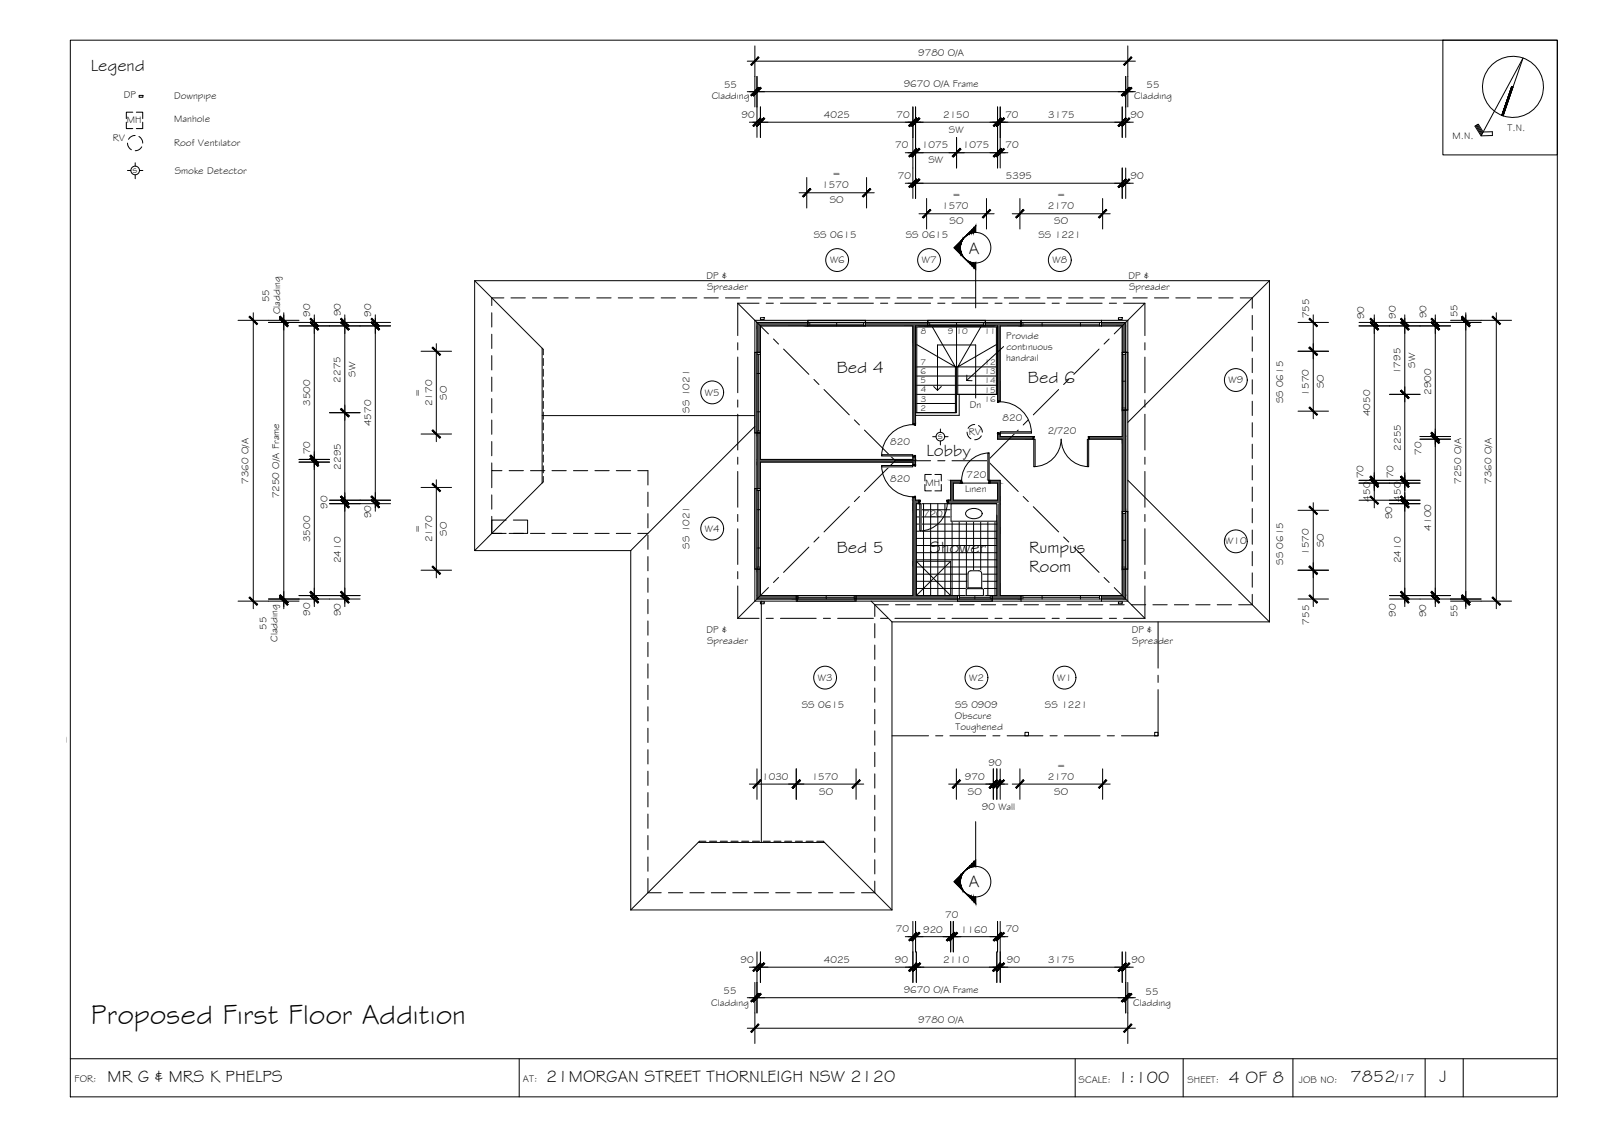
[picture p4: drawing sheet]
<svg xmlns="http://www.w3.org/2000/svg" width="420mm" height="297mm" viewBox="0 0 420 297" stroke-linecap="round" stroke-linejoin="round" font-family="sans-serif">
<!-- layer: HATCH -->
<g fill="#545454" stroke="#545454" stroke-width=".26">
<path d="M288.9 84.5l6.3 .9v-.9zM288.9 84.5l6.3 .9h-6.3z"/>
<path d="M258.4 84.5l9.4 .9v-.9zM258.4 84.5l9.4 .9h-9.4z"/>
<path d="M227 84.5l16.3 .9v-.9zM227 84.5l16.3 .9h-16.3z"/>
<path d="M294.3 85.4l.9 7v-7zM294.3 85.4l.9 7h-.9z"/>
<path d="M261.6 85.4l.7 19.7v-19.7zM261.6 85.4l.7 19.7h-.7z"/>
<path d="M239.4 85.4l.7 25.7v-25.7zM239.4 85.4l.7 25.7h-.7z"/>
<path d="M294.3 107.5l.9 6.9v-6.9zM294.3 107.5l.9 6.9h-.9z"/>
<path d="M261.6 113.7l.7 .7v-.7zM261.6 113.7l.7 .7h-.7z"/>
<path d="M285.7 114.4l9.5 .7v-.7zM285.7 114.4l9.5 .7h-9.5z"/>
<path d="M261.6 114.4l9.3 .7v-.7zM261.6 114.4l9.3 .7h-9.3z"/>
<path d="M239.4 119.8l.7 .7v-.7zM239.4 119.8l.7 .7h-.7z"/>
<path d="M198.5 113.5l.9 7v-7zM198.5 113.5l.9 7h-.9z"/>
<path d="M198.5 120.5l41.6 .7v-.7zM198.5 120.5l41.6 .7h-41.6z"/>
<path d="M239.4 121.2l.7 .6v-.6zM239.4 121.2l.7 .6h-.7z"/>
<path d="M259.6 125.9l2.7 .8v-.8zM259.6 125.9l2.7 .8h-2.7z"/>
<path d="M249.3 125.9l2.7 .8v-.8zM249.3 125.9l2.7 .8h-2.7z"/>
<path d="M198.5 121.2l.9 6.9v-6.9zM198.5 121.2l.9 6.9h-.9z"/>
<path d="M261.6 126.7l.7 4.4v-4.4zM261.6 126.7l.7 4.4h-.7z"/>
<path d="M249.3 126.7l.7 4.4v-4.4zM249.3 126.7l.7 4.4h-.7z"/>
<path d="M239.4 130.4l.7 .7v-.7zM239.4 130.4l.7 .7h-.7z"/>
<path d="M248.6 131.1l13.7 1v-1zM248.6 131.1l13.7 1h-13.7z"/>
<path d="M239.4 131.1l1.6 1v-1zM239.4 131.1l1.6 1h-1.6z"/>
<path d="M294.3 115.1l.9 19v-19zM294.3 115.1l.9 19h-.9z"/>
<path d="M261.4 132.1l.9 7.6v-7.6zM261.4 132.1l.9 7.6h-.9z"/>
<path d="M239.4 132.1l.9 15v-15zM239.4 132.1l.9 15h-.9z"/>
<path d="M294.3 149.2l.9 6.9v-6.9zM294.3 149.2l.9 6.9h-.9z"/>
<path d="M261.4 139.7l.9 16.4v-16.4zM261.4 139.7l.9 16.4h-.9z"/>
<path d="M239.4 147.1l.9 9v-9zM239.4 147.1l.9 9h-.9z"/>
<path d="M198.5 149.2l.9 6.9v-6.9zM198.5 149.2l.9 6.9h-.9z"/>
<path d="M288.9 156.1l6.3 .9v-.9zM288.9 156.1l6.3 .9h-6.3z"/>
<path d="M260.2 156.1l7.6 .9v-.9zM260.2 156.1l7.6 .9h-7.6z"/>
<path d="M224.5 156.1l26.6 .9v-.9zM224.5 156.1l26.6 .9h-26.6z"/>
<path d="M198.5 156.1l10.3 .9v-.9zM198.5 156.1l10.3 .9h-10.3z"/>
<path d="M198.5 84.5h13.4v.9zM198.5 84.5l.9 .9h12.5zM198.5 84.5l.9 .9h-.9z"/>
<path d="M198.5 85.4l.9 7v-7zM198.5 85.4l.9 7h-.9z"/>
</g>
<!-- layer: NEWWORK -->
<g fill="none" stroke="#000" stroke-width=".26">
<path d="M198 92.4h1.4M211.9 84v1.4M227 84v1.4M243.3 84v1.4M258.4 84v1.4M267.8 84v1.4h-5.5v19.7h-.7v-19.7h-21.5v25.7h-.7v-25.7h-40v35.1h40v-.7h.7v2h-.7v-.6h-40v34.9h40v-25.7h.7v.7h.9v1M267.8 84.5h-69.3v72.5h69.3M288.9 84.5h6.3v72.5h-6.3M288.9 84v1.4h5.4v29h-8.6v.7h8.6v41h-5.4v1.5M294.3 92.4h1.5M198 113.5h1.4M261.6 113.7h.7v.7h8.6v.7h-9.3z"/>
<path d="M294.3 107.5h1.5M198 128.1h1.4M250 126.7h11.6v4.4h-11.6zM252 126.7v-.8h-2.7v5.2h-.7v1M259.6 126.7v-.8h2.7v30.2h5.5v1.5M261.4 132.1h-21.1v24h21.1v-21.1M294.3 134.1h1.5M198 149.2h1.4M208.8 156.1v1.5M209.1 156.1v1.5M224.2 156.1v1.5M224.5 156.1v1.5"/>
<path d="M251.1 156.1v1.5M260.2 156.1v1.5M294.3 149.2h1.5"/>
</g>
<!-- layer: BORDER -->
<g fill="none" stroke="#000" stroke-width=".26">
<path d="M18.4 10.5h390v277.1h-390zM378.4 10.5h30v30.1h-30zM387.1 32.9l1.5 2.5M387.3 32.8l1.4 2.3M387.5 32.7l1.3 2.2M394.2 30.3l5.2-15.1-11 20.4 3-.1v-1l-2.4 .1-1.3-2.1-.9 .6 1.6 2.5M396.5 22.7l-2.6 7.5M18.4 277.6h390M136.2 277.6v10M282 277.6v10M310.3 277.6v10M339.1 277.6v10"/>
<path d="M373.8 277.6v10M383.8 277.6v10"/>
<circle cx="396.8" cy="22.8" r="8"/>
</g>
<!-- layer: SERVICES -->
<g fill="none" stroke="#000" stroke-width=".26">
<path d="M33.1 32v1.7h1.7M33.5 37.5l.2 .9 .7 .9M34.8 29.4h-1.7v1.7M35.4 35.5l-1 .3-.7 .7M35.8 29.4h1.6v1.7M36.4 35.8l.7 .6 .3 1.1M36.5 25h1v.5h-1zM37.2 38.5l-.6 .7-1.1 .3M37.4 32v1.7h-1.6M33.4 44.7h.9M35.5 42.7v.9M35.5 45.8v1.1"/>
<path d="M36.6 44.7h.9M199.4 83.3h1v.5h-1zM293.3 83.3h1v.5h-1zM244.6 114.5h.9M246.6 112.5v.9M246.6 115.6v1.1M247.8 114.5h.9M253.6 113.3l.3 .9 .7 .8M255.6 111.3l-1 .3-.7 .7M256.6 111.6l.7 .6 .3 1.1M257.4 114.3l-.6 .6-1.2 .4M242.6 127v1.7h1.7"/>
<path d="M244.3 124.4h-1.7v1.7M245.2 124.4h1.7v1.7M246.9 127v1.7h-1.7M199.4 157.8h1v.5h-1zM293.3 157.8h1v.5h-1z"/>
<circle cx="35.5" cy="44.7" r="1.13"/>
<circle cx="246.6" cy="114.5" r="1.13"/>
</g>
<!-- layer: EXISTING -->
<g fill="none" stroke="#000" stroke-width=".26">
<path d="M132.2 78.1h-3.2v2M134 78.1h3.8M139.6 78.1h3.8M145.3 78.1h3.7M150.9 78.1h3.8M156.5 78.1h3.8M162.1 78.1h3.8M167.8 78.1h3.7M173.4 78.1h3.8M179 78.1h3.8M184.6 78.1h3.8M190.3 78.1h3.7"/>
<path d="M195.9 78.1h3.8M201.5 78.1h3.8M207.1 78.1h3.8M212.8 78.1h3.7M218.4 78.1h3.8M224 78.1h3.8M229.6 78.1h3.8M235.3 78.1h3.7M240.9 78.1h3.8M246.5 78.1h3.8M252.1 78.1h3.8M257.8 78.1h3.7"/>
<path d="M263.4 78.1h3.8M269 78.1h3.8M274.6 78.1h3.8M280.3 78.1h3.7M285.9 78.1h3.8M291.5 78.1h3.8M297.1 78.1h3.8M302.8 78.1h3.7M308.4 78.1h3.8M314 78.1h3.8M319.6 78.1h3.8M325.3 78.1h3.1v2.7"/>
<path d="M129 82v3.7M129 87.6v3.8M129 93.2v3.8M129 98.9v3.7M328.4 82.7v3.7M328.4 88.3v3.8M328.4 93.9v3.8M328.4 99.6v3.7M129 104.5v3.7M129 110.1v3.8M129 115.8v3.7M328.4 105.2v3.7"/>
<path d="M328.4 110.8v3.8M328.4 116.5v3.7M129 121.4v2h2.6M129 123.4v4.5M129 129.7v3.8M129 135.4v4.4M129 139.8h3.7M132.7 136.3h-3.7v3.5M133.5 123.4h3.8M133.5 139.8h3.8M134.6 136.3h3.8v3.5h-3.8M139.1 123.4h3.8"/>
<path d="M139.1 139.8h3.8M144.8 123.4h3.7M144.8 139.8h3.7M150.4 123.4h3.7M150.4 139.8h3.7M156 123.4h3.8M156 139.8h3.8M161.6 123.4h3.8M161.6 139.8h3.8M167.3 123.4h2.6v3.8M167.3 139.8h2.6M169.9 129v3.8"/>
<path d="M169.9 134.7v3.7M328.4 122.1v3.7M328.4 127.7v3.7M328.4 133.3v3.8M328.4 139v3.7M169.9 140.3v3.7M169.9 145.9v3.8M169.9 151.5v3.8M169.9 157.2v3.7M233 158.6h-3.6v3M234.9 158.6h3.7M240.5 158.6h3.7"/>
<path d="M246.1 158.6h3.8M251.7 158.6h3.8M257.4 158.6h3.7M263 158.6h3.7M268.6 158.6h3.8M274.2 158.6h3.8M279.9 158.6h3.7M285.5 158.6h3.7M291.1 158.6h3.8M296.7 158.6h3.8M302.4 158.6h3.7M308 158.6h3.7"/>
<path d="M313.6 158.6h3.8M319.2 158.6h3.8M328.4 144.6v3.7M328.4 150.2v3.8M328.4 155.8v2.8h-3.5M169.9 162.8v3.7M169.9 168.4v3.8M169.9 174v3.8M169.9 179.7v3.7M229.4 163.5v3.7M229.4 169.1v3.8M229.4 174.7v3.8"/>
<path d="M169.9 185.3v3.7M169.9 190.9v3.8M169.9 196.5v3.8M229.4 180.4v3.7M229.4 186v3.8M229.4 191.6v3.8M229.4 197.2v3.8M268.8 192h.9v.9h-.9zM302.8 192h.9v.9h-.9zM169.9 202.2v3.7M169.9 207.8v3.8M169.9 213.4v3.8"/>
<path d="M169.9 219v3.8M229.4 202.9v3.7M229.4 208.5v3.8M229.4 214.1v3.8M229.4 219.7v3.8M169.9 230.3v3.8h3.5M169.9 224.7v3.7M175.3 234.1h3.8M180.9 234.1h3.8M186.5 234.1h3.8M192.2 234.1h3.7M197.8 234.1h3.8"/>
<path d="M203.4 234.1h3.8M209 234.1h3.8M214.7 234.1h3.7M220.3 234.1h3.8M229.4 225.4v3.7M229.4 231v3.1h-3.5"/>
</g>
<!-- layer: ROOFPLAN EXIST. -->
<g fill="none" stroke="#000" stroke-width=".26">
<path d="M124.5 73.6h208.4M124.5 73.6v70.7M124.5 73.6l18 18v1.4M332.9 73.6v89.4M332.9 73.6l-37.1 37.1M142.2 91.3v35.4M142.5 94v1.8M142.5 96.8v1.9M142.5 99.6v1.9M142.2 109h55.8M142.5 102.4v1.9M142.5 105.2v1.9"/>
<path d="M142.5 108v1.9M142.5 110.8v1.9M142.5 113.7v1.8M142.5 116.5v1.8M142.5 119.3v1.9M198 111.8l-32.6 32.5M142.5 124.9v1.4l-18 18h40.9M142.5 122.1v1.9M295.8 125.9l37.1 37.1M165.4 144.3v94.3M199.7 157.6v63.3M228.5 157.6l5.4 5.4"/>
<path d="M233.9 163h99M233.9 163v75.6M303.7 163v12.2M303.7 177v1.9M233.9 192.9h9.6M245.4 192.9h1.9M249.1 192.9h9.4M260.4 192.9h1.9M264.1 192.9h9.4M275.4 192.9h1.9M279.2 192.9h9.3M290.4 192.9h1.9"/>
<path d="M303.7 180.8v12.1h-9.6M165.4 238.6h68.5M183.1 220.9h33.1M185.2 220.5h-1.8l-18 18.1M186.1 220.5h1.9M188.9 220.5h1.9M191.7 220.5h1.9M194.5 220.5h1.9M197.3 220.5h1.9M200.2 220.5h1.8M203 220.5h1.8M205.8 220.5h1.9"/>
<path d="M208.6 220.5h1.9M211.4 220.5h1.9M214.2 220.5h1.7l18 18.1"/>
</g>
<!-- layer: INSULCLAD -->
<path d="M267.8 84h-69.8v73.6h69.8M288.9 84h6.9v73.6h-6.9" fill="none" stroke="#000" stroke-width=".26"/>
<!-- layer: TILES -->
<g fill="none" stroke="#000" stroke-width=".26">
<path d="M240.3 133.6h21.1M240.3 135.5h21.1M240.3 137.4h21.1M240.3 139.3h21.1M242.2 132.1v24M244.1 132.1v24M246 132.1v24M247.8 132.1v24M249.7 132.1v24M251.6 132.1v24M253.5 132.1v24M255.3 132.1v24"/>
<path d="M257.2 132.1v24M259.1 132.1v24M260.9 132.1v24M240.3 141.2h21.1M240.3 143h21.1M240.3 144.9h21.1M240.3 146.8h21.1M240.3 148.6h21.1M240.3 150.5h21.1M240.3 152.4h21.1M240.3 154.3h21.1"/>
</g>
<!-- layer: STAIRS -->
<g fill="none" stroke="#000" stroke-width=".26">
<path d="M240.1 85.4v21.7M240.4 96.2h20.9M240.4 98.6h10.2M240.9 85.4h20M244.5 85.7l6.1 10.5-10.2-5.9M250.6 96.2v12M250.9 85.7v22.5h-10.8M251.2 96.2v7.2M251.2 98.6h10.1M257.2 85.7l-6 10.5 10.1-5.9M261.6 85.4v16.9M240.4 101h10.2"/>
<path d="M240.4 105.8h10.2M240.4 103.4h10.2M244.9 101.3l1 1 1-1M245.9 102.3v-11.9h10v13.9M250.9 103.4h10.7M251.2 101h10.1M251.6 103.4v5.5h-11.5M261.3 103.4v-17.7h-20.9v22.5"/>
</g>
<!-- layer: ROOFPLAN NEW -->
<g fill="none" stroke="#000" stroke-width=".26">
<path d="M193.5 79.5h5.6M193.5 79.5l8 8M193.5 79.5v8.5M200.9 79.5h1.9M204.7 79.5h9.4M215.9 79.5h1.9M219.7 79.5h9.4M230.9 79.5h1.9M234.7 79.5h9.4M245.9 79.5h1.9M249.7 79.5h9.4M260.9 79.5h1.9"/>
<path d="M264.7 79.5h9.4M275.9 79.5h1.9M279.7 79.5h9.4M290.9 79.5h1.9M294.7 79.5h5.6l-8.1 8M300.3 79.5v8.5M193.5 89.8v1.9M193.5 93.6v9.4M202.9 88.9l1.3 1.3M205.5 91.5l6.6 6.6M213.5 99.5l1.3 1.3M280.3 99.5l-1.3 1.3"/>
<path d="M288.3 91.5l-6.7 6.6M290.9 88.9l-1.3 1.3M300.3 89.8v1.9M300.3 93.6v9.4M193.5 104.9v1.8M193.5 108.6v9.4M193.5 119.9v1.8M216.1 102.1l6.6 6.7M224.1 110.1l1.3 1.3M226.7 112.7l8.1 8.1M267 112.7l-8 8.1M269.7 110.1l-1.3 1.3"/>
<path d="M277.7 102.1l-6.7 6.7M300.3 104.9v1.8M300.3 108.6v9.4M300.3 119.9v1.8M193.5 123.6v9.4M193.5 134.9v1.8M193.5 138.6v9.4M222.7 132.8l-6.6 6.7M225.4 130.2l-1.3 1.3M234.8 120.8l-8.1 8.1M234.8 120.8h9.3M245.9 120.8h1.9"/>
<path d="M249.7 120.8h9.3M259 120.8l8 8.1M268.4 130.2l1.3 1.3M271 132.8l6.7 6.7M300.3 123.6v9.4M300.3 134.9v1.8M300.3 138.6v9.4M193.5 149.9v1.8M193.5 153.6v8.5M201.5 154l-8 8.1M204.2 151.4l-1.3 1.3M212.1 143.4l-6.6 6.7"/>
<path d="M214.8 140.8l-1.3 1.3M279 140.8l1.3 1.3M281.6 143.4l6.7 6.7M289.6 151.4l1.3 1.3M292.2 154l8.1 8.1M300.3 149.9v1.8M300.3 153.6v8.5M193.5 162.1h5.6M200.9 162.1h1.9M204.7 162.1h9.4M215.9 162.1h1.9M219.7 162.1h9.4"/>
<path d="M230.9 162.1h1.9M234.7 162.1h9.4M245.9 162.1h1.9M249.7 162.1h9.4M260.9 162.1h1.9M264.7 162.1h9.4M275.9 162.1h1.9M279.7 162.1h9.4M290.9 162.1h1.9M294.7 162.1h5.6"/>
</g>
<!-- layer: MASK -->
<g fill="#fff" stroke="#fff" stroke-width=".26">
<path d="M254.5 149.7h2.4z"/>
<path d="M249.4 132.1h12l-12 4.5zM249.4 136.6h12v-4.5z"/>
<path d="M259.1 118.7v7.2h.3zM259.1 118.7h.3v7.2z"/>
<path d="M262.3 113.2v.4l8.2-.4zM262.3 113.6l8.2-.4v.4z"/>
<path d="M241.2 132.1l.4 7.1v-7.1zM241.2 132.1l.4 7.1h-.4z"/>
<path d="M231.2 122.4h8.2v-.4zM231.2 122h8.2l-8.2 .4z"/>
<path d="M254.6 149.6l2.3 .1zM254.5 149.7h2.4zM254.5 149.7h2.4z"/>
<path d="M254.5 149.7h2.5zM254.4 149.7h2.6z"/>
<path d="M254.4 149.7h2.6zM254.3 149.7h2.7z"/>
<path d="M254.3 149.7h2.8zM254.3 149.7h2.8z"/>
<path d="M254.3 149.7l2.8 .1zM254.2 149.8h2.9z"/>
<path d="M254.2 149.8h3zM254.2 149.8h3z"/>
<path d="M254.2 149.8l3.1 .1zM254.1 149.9h3.2z"/>
<path d="M254.1 149.9h3.2zM254.1 149.9h3.2z"/>
<path d="M254.1 149.9l3.3 .1zM254.1 149.9l3.3 .1z"/>
<path d="M254 150h3.4zM254 150h3.4z"/>
<path d="M254 150l3.4 .1zM254 150l3.4 .1z"/>
<path d="M253.9 150.1h3.5zM253.9 150.1h3.5z"/>
<path d="M253.9 150.1l3.6 .2zM253.9 150.1l3.6 .2z"/>
<path d="M253.9 150.3h3.6zM253.9 150.3h3.6z"/>
<path d="M253.9 150.3l3.6 .1zM253.9 150.3l3.6 .1z"/>
<path d="M253.9 150.4l3.6 3.9v-3.9zM253.9 150.4l3.6 3.9h-3.6z"/>
<path d="M253.7 154.3l4 .1zM253.6 154.4h4.1z"/>
<path d="M253.6 154.4h4.2zM253.6 154.4h4.2z"/>
<path d="M253.6 154.4h4.2zM253.5 154.4h4.3z"/>
<path d="M253.5 154.4h4.4zM253.5 154.4h4.4z"/>
<path d="M253.5 154.4l4.4 .1zM253.5 154.4l4.4 .1z"/>
<path d="M253.5 154.5h4.4zM253.5 154.5h4.4z"/>
<path d="M253.5 154.5l4.4 .1zM253.5 154.5l4.4 .1z"/>
<path d="M253.4 154.6h4.5zM253.4 154.6h4.5z"/>
<path d="M253.4 154.6l4.5 1.5v-1.5zM253.4 154.6l4.5 1.5h-4.5z"/>
<path d="M231.2 119.2h8.2v.3zM231.2 119.2v.3h8.2z"/>
<path d="M271.1 115.1l.4 7.2v-7.2zM271.1 115.1l.4 7.2h-.4z"/>
<path d="M285.2 115.1l.3 7.2v-7.2zM285.2 115.1l.3 7.2h-.3z"/>
</g>
<path d="M231.2 119.2h8.2v.3h-8.2zM259.1 118.7h.3v7.2h-.3zM262.3 113.2h8.2v.4h-8.2zM271.1 115.1h.4v7.2h-.4zM285.2 115.1h.3v7.2h-.3zM231.2 122h8.2v.4h-8.2zM241.2 132.1h.4v7.1h-.4zM249.4 132.1h12v4.5h-12zM254.6 149.6a.75 .75 0 0 0-.7 .8v3.9l-.4 .2-.1 1.6h4.5v-1.5l-.4-.3v-3.9a.75 .75 0 0 0-.8-.8M254.6 149.6h2.1" fill="none" stroke="#fff" stroke-width=".26"/>
<!-- layer: WETAREA FIXTURES -->
<path d="M249.4 132.1h12v4.5h-12zM253.5 134a2.82 2.82 0 0 1 4 .3 1.41 1.41 0 0 1-1.5 1.6h-1.2a1.31 1.31 0 0 1-1.2-.5 1.31 1.31 0 0 1-.1-1.4zM240.3 147.1h9v9h-9zM240.3 147.1l9 9M249.3 147.1l-9 9M253.5 154.4l4.2-.1 .2 .3v1.5h-4.5zM253.9 154.1h3.6M254.6 149.6a.75 .75 0 0 0-.7 .8v3.9M254.6 149.6h2.1M256.7 149.6a.75 .75 0 0 1 .8 .8v3.9" fill="none" stroke="#000" stroke-width=".26"/>
<!-- layer: DOORS -->
<g fill="none" stroke="#000" stroke-width=".26">
<path d="M231.2 119.2h8.2v.3h-8.2zM239.4 119.5l.7-.1v.4h-.7zM239.4 111.1h.7v.4l-.7-.1zM259.1 118.7h.3v7.2h-.3zM261.6 113.4l.7 .2v.1h-.7zM261.6 105.1h.7v.2l-.7 .2zM262.3 113.2h8.2v.4h-8.2zM270.9 114.4h.4l-.2 .7h-.2zM271.1 115.1h.4v7.2h-.4zM285.2 115.1h.3v7.2h-.3zM285.4 114.4h.3v.7h-.2zM231.2 122h8.2v.4h-8.2z"/>
<path d="M239.4 121.8h.7v.4l-.7-.2zM239.4 130.3l.7-.2v.3h-.7zM241 131.1h.4l-.2 1h-.2zM241.2 132.1h.4v7.1h-.4zM248.3 131.1h.3v1h-.2zM252 125.9h.2l.2 .8h-.4zM259.4 125.9h.2v.8h-.3z"/>
</g>
<!-- layer: 0.13 -->
<path d="M239.4 111.3a8.2 8.2 0 0 0-8.2 8.2M259.4 118.8a7.2 7.2 0 0 0-7.2 7.2M262.3 105.3a8.2 8.2 0 0 1 8.2 8.2M231.2 122a8.2 8.2 0 0 0 8.2 8.2M248.4 132a7.2 7.2 0 0 1-7.2 7.2M271.1 122.3a7.2 7.2 0 0 0 7.2-7.2 7.3 7.3 0 0 0 7.2 7.2" fill="none" stroke="#000" stroke-width=".26"/>
<!-- layer: WINDOWS -->
<g fill="none" stroke="#000" stroke-width=".26">
<path d="M198 92.4v21.1M198.5 92.4h.9v21.1h-.9zM198.5 97.9h.9M198.5 92.9h.9M199 92.9v20.1M199.4 92.4v21.1M211.9 84.5h15.1v.9h-15.1zM211.9 85.4h15.1M211.9 84h15.1M212.4 85h14.1M212.4 84.5v.9M219.4 84.5v.9"/>
<path d="M226.5 84.5v.9M243.3 84.5h15.1v.9h-15.1zM243.3 85.4h15.1M243.3 84h15.1M243.8 84.5v.9M243.8 85h14.1M250.9 84.5v.9M257.9 84.5v.9M267.8 84.5h21.1v.9h-21.1zM267.8 85.4h21.1M267.8 84h21.1M268.3 85h20.1"/>
<path d="M268.3 84.5v.9M273.3 84.5v.9M283.4 84.5v.9M288.4 84.5v.9M294.3 92.4h.9v15.1h-.9zM294.3 92.9h.9M294.3 92.4v15.1M294.3 99.9h.9M294.8 92.9v14.1M295.8 92.4v15.1M198.5 113h.9M198.5 108h.9"/>
<path d="M294.3 107h.9M198 128.1v21.1M198.5 128.1h.9v21.1h-.9zM198.5 133.6h.9M198.5 128.6h.9M199 128.6v20.1M199.4 128.1v21.1M294.3 134.1h.9v15.1h-.9zM294.3 134.6h.9M294.3 134.1v15.1M294.8 134.6v14.1M295.8 134.1v15.1"/>
<path d="M198.5 148.7h.9M198.5 143.7h.9M208.8 156.1h15.7v.9h-15.7zM208.8 156.1h15.7M208.8 157.6h15.7M209.3 156.6h14.7M209.3 156.1v.9M216.7 156.1v.9M224 156.1v.9M251.1 156.1h9.1v.9h-9.1zM251.1 156.1h9.1M251.1 157.6h9.1"/>
<path d="M251.6 156.6h8.1M251.6 156.1v.9M255.7 156.1v.9M259.7 156.1v.9M267.8 156.1h21.1v.9h-21.1zM267.8 156.1h21.1M267.8 157.6h21.1M268.3 156.1v.9M268.3 156.6h20.1M273.3 156.1v.9M283.4 156.1v.9M288.4 156.1v.9"/>
<path d="M294.3 148.7h.9M294.3 141.6h.9"/>
<circle cx="219.6" cy="68.2" r="3"/>
<circle cx="243.7" cy="68.2" r="3"/>
<circle cx="278" cy="68.2" r="3"/>
<circle cx="324.1" cy="99.6" r="3"/>
<circle cx="186.8" cy="102.9" r="3"/>
<circle cx="186.8" cy="138.6" r="3"/>
<circle cx="324.1" cy="141.9" r="3"/>
<circle cx="216.4" cy="177.7" r="3"/>
<circle cx="256.1" cy="177.7" r="3"/>
<circle cx="279.2" cy="177.7" r="3"/>
</g>
<!-- layer: DIMENSION -->
<g fill="none" stroke="#000" stroke-width=".26">
<path d="M196 16h101.8M198 12v16M295.8 12v16M196 24h101.8M196.5 32h100.7M198.5 20v16M199.4 28v8M239.4 28v24M240.1 28v24M250.9 36v8M261.6 28v16M262.3 28v16"/>
<path d="M294.3 28v8M295.2 20v16M209.6 50.5h19.7M211.6 46.5v8M227.3 46.5v8M237.4 40h26.9M237.4 48h59.8M241 56h19.7M243 52v8M258.7 52v8M265.5 56h25.7M267.5 52v8"/>
<path d="M289.2 52v8M294.3 44v8M295.2 44v8M62.4 84h16M66.4 82v77.6M70.4 84.5h32M74.4 82v77.6M78.4 85.4h24M82.4 82.5v76.5M90.4 82.5v76.5M98.4 82.5v51.5M110.4 92.1h8"/>
<path d="M114.4 90.1v25.7M340.4 84.5h8M340.4 92.1h8M344.4 82.5v27.3M356.4 84.5h32M356.4 85.4h24M360.4 82.5v46.1M368.4 82.5v46.1M376.4 82.5v76.5M380.4 84h16M384.4 82v77.6M392.4 82v77.6"/>
<path d="M86.4 108.2h8M110.4 113.8h8M340.4 107.8h8M364.4 103.4h8M372.4 115.1h8M372.4 114.4h8M78.4 120.5h8M78.4 121.2h8M86.4 132.1h16M86.4 131.1h16M110.4 127.8h8M114.4 125.8v25.7"/>
<path d="M340.4 133.8h8M344.4 131.8v27.2M356.4 131.1h16M356.4 125.9h16M356.4 126.7h16M360.4 124.6v8.6M364.4 132.1h8M368.4 124.6v8.6M368.4 129.2v29.8M62.4 157.6h16M70.4 157h24M78.4 156.1h16"/>
<path d="M110.4 149.5h8M340.4 149.5h8M340.4 157h8M364.4 156.1h16M364.4 157h24M380.4 157.6h16M196.5 205.6h30M198.5 201.6v8M208.8 201.6v8M224.5 201.6v8M248.8 205.6h15.5M250.8 201.6v8"/>
<path d="M260.5 201.6v8M261.4 201.6v8M262.3 201.6v8M265.5 205.6h25.7M267.5 201.6v8M289.2 201.6v8M196.5 253.6h100.7M198 257.6v16M198.5 249.6v16M199.4 249.6v8M237.4 245.6h26.9M239.4 241.6v16"/>
<path d="M240.1 241.6v8M240.3 249.6v8M249.3 241.6v8M250 241.6v8M261.4 249.6v8M261.6 241.6v8M262.3 241.6v16M294.3 249.6v8M295.2 249.6v16M295.8 257.6v16M196 261.6h101.8M196 269.6h101.8"/>
</g>
<!-- layer: 0 -->
<g fill="#000" stroke="#000" stroke-width=".26">
<path d="M198.9 14.9l-1.8 2.2 2-2zM198.9 14.9l-1.8 2.2-.2-.2z"/>
<path d="M296.7 14.9l-2 2 .2 .2zM296.7 14.9l.2 .2-2 2z"/>
<path d="M198.9 22.9l-2 2 .2 .2zM198.9 22.9l.2 .2-2 2z"/>
<path d="M199.4 30.9l-2 2 .2 .2zM199.4 30.9l.2 .2-2 2z"/>
<path d="M199.4 22.9l-1.8 2.2 2-2zM199.4 22.9l-1.8 2.2-.2-.2z"/>
<path d="M199.4 22.9l-1.8 2.2 2-2zM199.4 22.9l-1.8 2.2-.2-.2z"/>
<path d="M200.3 30.9l-1.8 2.2 2-2zM200.3 30.9l-1.8 2.2-.2-.2z"/>
<path d="M200.3 30.9l-1.8 2.2 2-2zM200.3 30.9l-1.8 2.2-.2-.2z"/>
<path d="M238.3 32.9l.2 .2 1.8-2.2zM240.3 30.9l.2 .2-2 2z"/>
<path d="M238.3 32.9l.2 .2 1.8-2.2zM240.3 30.9l.2 .2-2 2z"/>
<path d="M241 30.9l-1.8 2.2 2-2zM241 30.9l-1.8 2.2-.2-.2z"/>
<path d="M241 30.9l-1.8 2.2 2-2zM241 30.9l-1.8 2.2-.2-.2z"/>
<path d="M241 38.9l-1.8 2.2 2-2zM241 38.9l-1.8 2.2-.2-.2z"/>
<path d="M241 38.9l-1.8 2.2 2-2zM241 38.9l-1.8 2.2-.2-.2z"/>
<path d="M251.8 38.9l-1.8 2.2 2-2zM251.8 38.9l-1.8 2.2-.2-.2z"/>
<path d="M262.5 30.9l-2 2 .2 .2zM262.5 30.9l.2 .2-2 2z"/>
<path d="M262.5 30.9l-2 2 .2 .2zM262.5 30.9l.2 .2-2 2z"/>
<path d="M263.2 30.9l-1.8 2.2 2-2zM261.2 32.9l2-2-1.8 2.2z"/>
<path d="M263.2 30.9l-1.8 2.2 2-2zM261.2 32.9l2-2-1.8 2.2z"/>
<path d="M263.2 38.9l-1.8 2.2 2-2zM261.2 40.9l2-2-1.8 2.2z"/>
<path d="M295.2 30.9l-2 2 .2 .2zM295.2 30.9l.2 .2-2 2z"/>
<path d="M295.2 30.9l-2 2 .2 .2zM295.2 30.9l.2 .2-2 2z"/>
<path d="M294.1 24.9l.2 .2 1.8-2.2zM296.1 22.9l.2 .2-2 2z"/>
<path d="M294.1 24.9l.2 .2 1.8-2.2zM296.1 22.9l.2 .2-2 2z"/>
<path d="M296.1 30.9l-1.8 2.2 2-2zM296.1 30.9l-1.8 2.2-.2-.2z"/>
<path d="M296.7 22.9l-1.8 2.2 2-2zM296.7 22.9l-1.8 2.2-.2-.2z"/>
<path d="M212.5 49.4l-1.8 2.2 2-2zM210.5 51.4l2-2-1.8 2.2z"/>
<path d="M226.2 51.4l.2 .2 1.8-2.2zM228.2 49.4l.2 .2-2 2z"/>
<path d="M238.3 40.9l.2 .2 1.8-2.2zM240.3 38.9l.2 .2-2 2z"/>
<path d="M240.3 46.9l-2 2 .2 .2zM240.3 46.9l.2 .2-2 2z"/>
<path d="M241 46.9l-1.8 2.2 2-2zM241 46.9l-1.8 2.2-.2-.2z"/>
<path d="M241 46.9l-1.8 2.2 2-2zM241 46.9l-1.8 2.2-.2-.2z"/>
<path d="M243.9 54.9l-1.8 2.2 2-2zM243.9 54.9l-1.8 2.2-.2-.2z"/>
<path d="M249.8 40.9l.2 .2 1.8-2.2zM251.8 38.9l.2 .2-2 2z"/>
<path d="M259.6 54.9l-2 2 .2 .2zM259.6 54.9l.2 .2-2 2z"/>
<path d="M262.5 38.9l-2 2 .2 .2zM262.5 38.9l.2 .2-2 2z"/>
<path d="M262.5 38.9l-2 2 .2 .2zM262.5 38.9l.2 .2-2 2z"/>
<path d="M268.4 54.9l-1.8 2.2 2-2zM268.4 54.9l-1.8 2.2-.2-.2z"/>
<path d="M290.1 54.9l-2 2 .2 .2zM290.1 54.9l.2 .2-2 2z"/>
<path d="M295.2 46.9l-2 2 .2 .2zM295.2 46.9l.2 .2-2 2z"/>
<path d="M295.2 46.9l-2 2 .2 .2zM295.2 46.9l.2 .2-2 2z"/>
<path d="M296.1 46.9l-1.8 2.2 2-2zM296.1 46.9l-1.8 2.2-.2-.2z"/>
<path d="M65.3 83.1l2 2 .2-.2zM65.3 83.1l.2-.2 2 2z"/>
<path d="M73.3 83.1l2.3 1.8-2.1-2zM73.3 83.1l2.3 1.8-.3 .2z"/>
<path d="M73.3 83.6l2 2.1 .3-.3zM73.3 83.6l.2-.2 2.1 2z"/>
<path d="M73.3 83.6l2 2.1 .3-.3zM73.3 83.6l.2-.2 2.1 2z"/>
<path d="M81.5 83.4l-.2 .2 2.3 1.8zM81.3 83.6l2.3 1.8-.3 .3z"/>
<path d="M81.3 84.6l2 1.9 .3-.2zM81.5 84.3l2.1 2-2.3-1.7z"/>
<path d="M81.3 84.6l2 1.9 .3-.2zM81.5 84.3l2.1 2-2.3-1.7z"/>
<path d="M89.5 83.4l-.2 .2 2.3 1.8zM89.3 83.6l2.3 1.8-.3 .3z"/>
<path d="M89.3 84.6l2 1.9 .3-.2zM89.5 84.3l2.1 2-2.3-1.7z"/>
<path d="M89.3 84.6l2 1.9 .3-.2zM89.5 84.3l2.1 2-2.3-1.7z"/>
<path d="M97.5 83.4l-.2 .2 2.2 1.8zM97.3 83.6l2.2 1.8-.2 .3z"/>
<path d="M97.3 84.6l2 1.9 .2-.2zM97.3 84.6l.2-.3 2 2z"/>
<path d="M97.3 84.6l2 1.9 .2-.2zM97.3 84.6l.2-.3 2 2z"/>
<path d="M113.3 91.2l2 2 .2-.2zM113.3 91.2l.2-.2 2 2z"/>
<path d="M343.5 91l-.2 .2 2.2 1.8zM343.3 91.2l2.2 1.8-.2 .2z"/>
<path d="M343.3 83.6l2 2.1 .2-.3zM343.5 83.4l2 2-2.2-1.8z"/>
<path d="M343.3 91.2l2 2 .2-.2zM343.5 91l2 2-2.2-1.8z"/>
<path d="M359.5 83.4l-.2 .2 2.2 1.8zM359.3 83.6l2.2 1.8-.2 .3z"/>
<path d="M359.3 84.6l2 1.9 .2-.2zM359.3 84.6l.2-.3 2 2z"/>
<path d="M359.3 84.6l2 1.9 .2-.2zM359.3 84.6l.2-.3 2 2z"/>
<path d="M367.5 83.4l-.2 .2 2.2 1.8zM367.3 83.6l2.2 1.8-.2 .3z"/>
<path d="M367.3 84.6l2 1.9 .2-.2zM367.3 84.6l.2-.3 2 2z"/>
<path d="M367.3 84.6l2 1.9 .2-.2zM367.3 84.6l.2-.3 2 2z"/>
<path d="M375.5 83.4l-.2 .2 2.2 1.8zM375.3 83.6l2.2 1.8-.2 .3z"/>
<path d="M375.3 84.6l2 1.9 .2-.2zM375.3 84.6l.2-.3 2 2z"/>
<path d="M375.3 84.6l2 1.9 .2-.2zM375.3 84.6l.2-.3 2 2z"/>
<path d="M383.5 82.9l-.2 .2 2.2 1.8zM383.3 83.1l2.2 1.8-.2 .2z"/>
<path d="M383.3 83.6l2 2.1 .2-.3zM383.5 83.4l2 2-2.2-1.8z"/>
<path d="M383.3 83.6l2 2.1 .2-.3zM383.5 83.4l2 2-2.2-1.8z"/>
<path d="M391.3 83.1l2 2 .2-.2zM391.3 83.1l.2-.2 2 2z"/>
<path d="M81.5 119.3l-.2 .2 2.3 1.8zM81.3 119.5l2.3 1.8-.3 .3z"/>
<path d="M81.5 119.3l-.2 .2 2.3 1.8zM81.3 119.5l2.3 1.8-.3 .3z"/>
<path d="M89.5 107.1l-.2 .2 2.3 1.8zM89.3 107.3l2.3 1.8-.3 .2z"/>
<path d="M89.3 107.3l2 2 .3-.2zM89.5 107.1l2.1 2-2.3-1.8z"/>
<path d="M113.3 112.9l2.2 1.8-2-2zM113.3 112.9l2.2 1.8-.2 .2z"/>
<path d="M343.5 106.7l-.2 .2 2.2 1.8zM343.3 106.9l2.2 1.8-.2 .2z"/>
<path d="M367.5 102.3l-.2 .2 2.2 1.8zM367.3 102.5l2.2 1.8-.2 .2z"/>
<path d="M367.3 102.5l2 2 .2-.2zM367.3 102.5l.2-.2 2 2z"/>
<path d="M375.5 113.3l-.2 .3 2.2 1.7zM375.3 113.6l2.2 1.7-.2 .2z"/>
<path d="M375.5 113.3l-.2 .3 2.2 1.7zM375.3 113.6l2.2 1.7-.2 .2z"/>
<path d="M375.3 114.3l2 1.9 .2-.2zM375.3 114.3l.2-.3 2 2z"/>
<path d="M375.3 114.3l2 1.9 .2-.2zM375.3 114.3l.2-.3 2 2z"/>
<path d="M81.3 120.2l2 2.1 .3-.3zM81.5 120l2.1 2-2.3-1.8z"/>
<path d="M81.3 120.2l2 2.1 .3-.3zM81.5 120l2.1 2-2.3-1.8z"/>
<path d="M89.5 130l-.2 .3 2.3 1.7zM89.3 130.3l2.3 1.7-.3 .2z"/>
<path d="M89.5 130l-.2 .3 2.3 1.7zM89.3 130.3l2.3 1.7-.3 .2z"/>
<path d="M89.3 131.1l2 2.1 .3-.3zM89.5 130.9l2.1 2-2.3-1.8z"/>
<path d="M89.3 131.1l2 2.1 .3-.3zM89.5 130.9l2.1 2-2.3-1.8z"/>
<path d="M97.3 130.3l2.2 1.7-2-2zM97.3 130.3l2.2 1.7-.2 .2z"/>
<path d="M97.3 130.3l2.2 1.7-2-2zM97.3 130.3l2.2 1.7-.2 .2z"/>
<path d="M97.3 131.1l2 2.1 .2-.3zM97.3 131.1l.2-.2 2 2z"/>
<path d="M113.3 126.9l2 2 .2-.2zM113.3 126.9l.2-.2 2 2z"/>
<path d="M343.3 132.9l2 2 .2-.2zM343.5 132.7l2 2-2.2-1.8z"/>
<path d="M359.3 125l2.2 1.8-2-2zM359.3 125l2.2 1.8-.2 .3z"/>
<path d="M359.3 125l2.2 1.8-2-2zM359.3 125l2.2 1.8-.2 .3z"/>
<path d="M359.5 125.5l-.2 .2 2.2 1.8zM359.3 125.7l2.2 1.8-.2 .3z"/>
<path d="M359.3 125.7l2 2.1 .2-.3zM359.3 125.7l.2-.2 2 2z"/>
<path d="M359.3 130.3l2 1.9 .2-.2zM359.3 130.3l.2-.3 2 2z"/>
<path d="M367.5 124.8l-.2 .2 2.2 1.8zM367.3 125l2.2 1.8-.2 .3z"/>
<path d="M367.5 125.5l-.2 .2 2.2 1.8zM367.3 125.7l2.2 1.8-.2 .3z"/>
<path d="M367.5 124.8l-.2 .2 2.2 1.8zM367.3 125l2.2 1.8-.2 .3z"/>
<path d="M367.3 130.3l2.2 1.7-2-2zM367.3 130.3l2.2 1.7-.2 .2z"/>
<path d="M367.3 130.3l2 1.9 .2-.2zM367.3 130.3l.2-.3 2 2z"/>
<path d="M367.3 125.7l2 2.1 .2-.3zM367.3 125.7l.2-.2 2 2z"/>
<path d="M367.3 131.1l2 2.1 .2-.3zM367.3 131.1l.2-.2 2 2z"/>
<path d="M367.3 131.1l2 2.1 .2-.3zM367.3 131.1l.2-.2 2 2z"/>
<path d="M65.5 156.5l-.2 .2 2.2 1.8zM65.3 156.7l2.2 1.8-.2 .2z"/>
<path d="M73.3 156.2l2.3 1.7-2.1-2zM73.3 156.2l2.3 1.7-.3 .3z"/>
<path d="M73.3 156.2l2.3 1.7-2.1-2zM73.3 156.2l2.3 1.7-.3 .3z"/>
<path d="M73.3 156.7l2 2 .3-.2zM73.3 156.7l.2-.2 2.1 2z"/>
<path d="M81.5 155l-.2 .3 2.3 1.7zM81.3 155.3l2.3 1.7-.3 .3z"/>
<path d="M81.5 155l-.2 .3 2.3 1.7zM81.3 155.3l2.3 1.7-.3 .3z"/>
<path d="M81.3 156.2l2 2 .3-.3zM81.5 155.9l2.1 2-2.3-1.7z"/>
<path d="M89.5 155l-.2 .3 2.3 1.7zM89.3 155.3l2.3 1.7-.3 .3z"/>
<path d="M89.5 155l-.2 .3 2.3 1.7zM89.3 155.3l2.3 1.7-.3 .3z"/>
<path d="M89.3 156.2l2 2 .3-.3zM89.5 155.9l2.1 2-2.3-1.7z"/>
<path d="M113.5 148.4l-.2 .2 2.2 1.8zM113.3 148.6l2.2 1.8-.2 .2z"/>
<path d="M343.5 148.4l-.2 .2 2.2 1.8zM343.3 148.6l2.2 1.8-.2 .2z"/>
<path d="M343.5 155.9l-.2 .3 2.2 1.7zM343.3 156.2l2.2 1.7-.2 .3z"/>
<path d="M343.3 148.6l2 2 .2-.2zM343.3 148.6l.2-.2 2 2z"/>
<path d="M367.5 155l-.2 .3 2.2 1.7zM367.3 155.3l2.2 1.7-.2 .3z"/>
<path d="M367.5 155l-.2 .3 2.2 1.7zM367.3 155.3l2.2 1.7-.2 .3z"/>
<path d="M367.3 156.2l2 2 .2-.3zM367.3 156.2l.2-.3 2 2z"/>
<path d="M375.5 155l-.2 .3 2.2 1.7zM375.3 155.3l2.2 1.7-.2 .3z"/>
<path d="M375.5 155l-.2 .3 2.2 1.7zM375.3 155.3l2.2 1.7-.2 .3z"/>
<path d="M375.3 156.2l2 2 .2-.3zM375.3 156.2l.2-.3 2 2z"/>
<path d="M383.5 155.9l-.2 .3 2.2 1.7zM383.3 156.2l2.2 1.7-.2 .3z"/>
<path d="M383.5 155.9l-.2 .3 2.2 1.7zM383.3 156.2l2.2 1.7-.2 .3z"/>
<path d="M383.3 156.7l2 2 .2-.2zM383.3 156.7l.2-.2 2 2z"/>
<path d="M391.5 156.5l-.2 .2 2.2 1.8zM391.3 156.7l2.2 1.8-.2 .2z"/>
<path d="M199.4 204.4l-1.8 2.3 2-2zM199.4 204.4l-1.8 2.3-.2-.2z"/>
<path d="M209.7 204.4l-2 2.1 .2 .2zM209.7 204.4l.2 .3-2 2z"/>
<path d="M209.7 204.4l-1.8 2.3 2-2zM209.7 204.4l-1.8 2.3-.2-.2z"/>
<path d="M223.4 206.5l.2 .2 1.8-2.3zM225.4 204.4l.2 .3-2 2z"/>
<path d="M251.7 204.4l-1.8 2.3 2-2zM251.7 204.4l-1.8 2.3-.2-.2z"/>
<path d="M261.4 204.4l-2 2.1 .2 .2zM261.4 204.4l.2 .3-2 2z"/>
<path d="M261.4 204.4l-2 2.1 .2 .2zM261.4 204.4l.2 .3-2 2z"/>
<path d="M262.3 204.4l-2 2.1 .2 .2zM262.3 204.4l.2 .3-2 2z"/>
<path d="M262.3 204.4l-1.8 2.3 2-2zM262.3 204.4l-1.8 2.3-.2-.2z"/>
<path d="M263.2 204.4l-1.8 2.3 2-2zM263.2 204.4l-1.8 2.3-.2-.2z"/>
<path d="M268.4 204.4l-1.8 2.3 2-2zM268.4 204.4l-1.8 2.3-.2-.2z"/>
<path d="M290.1 204.4l-2 2.1 .2 .2zM290.1 204.4l.2 .3-2 2z"/>
<path d="M199.4 252.4l-2 2.1 .2 .2zM199.4 252.4l.2 .3-2 2z"/>
<path d="M200.3 252.4l-1.8 2.3 2-2zM200.3 252.4l-1.8 2.3-.2-.2z"/>
<path d="M200.3 252.4l-1.8 2.3 2-2zM200.3 252.4l-1.8 2.3-.2-.2z"/>
<path d="M240.3 252.4l-2 2.1 .2 .2zM240.3 252.4l.2 .3-2 2z"/>
<path d="M240.3 252.4l-2 2.1 .2 .2zM240.3 252.4l.2 .3-2 2z"/>
<path d="M240.3 244.4l-2 2.1 .2 .2zM240.3 244.4l.2 .3-2 2z"/>
<path d="M241 244.4l-1.8 2.3 2-2zM241 244.4l-1.8 2.3-.2-.2z"/>
<path d="M241 244.4l-1.8 2.3 2-2zM241 244.4l-1.8 2.3-.2-.2z"/>
<path d="M241.2 252.4l-1.8 2.3 2-2zM241.2 252.4l-1.8 2.3-.2-.2z"/>
<path d="M241.2 252.4l-1.8 2.3 2-2zM241.2 252.4l-1.8 2.3-.2-.2z"/>
<path d="M250.2 244.4l-2 2.1 .2 .2zM250.2 244.4l.2 .3-2 2z"/>
<path d="M250.2 244.4l-2 2.1 .2 .2zM250.2 244.4l.2 .3-2 2z"/>
<path d="M250.9 244.4l-1.8 2.3 2-2zM250.9 244.4l-1.8 2.3-.2-.2z"/>
<path d="M250.9 244.4l-1.8 2.3 2-2zM250.9 244.4l-1.8 2.3-.2-.2z"/>
<path d="M262.3 252.4l-2 2.1 .2 .2zM262.3 252.4l.2 .3-2 2z"/>
<path d="M262.3 252.4l-2 2.1 .2 .2zM262.3 252.4l.2 .3-2 2z"/>
<path d="M262.5 244.4l-2 2.1 .2 .2zM262.5 244.4l.2 .3-2 2z"/>
<path d="M262.5 244.4l-2 2.1 .2 .2zM262.5 244.4l.2 .3-2 2z"/>
<path d="M263.2 252.4l-1.8 2.3 2-2zM261.2 254.5l2-2.1-1.8 2.3z"/>
<path d="M263.2 252.4l-1.8 2.3 2-2zM261.2 254.5l2-2.1-1.8 2.3z"/>
<path d="M263.2 244.4l-1.8 2.3 2-2zM263.2 244.4l-1.8 2.3-.2-.2z"/>
<path d="M295.2 252.4l-2 2.1 .2 .2zM295.2 252.4l.2 .3-2 2z"/>
<path d="M295.2 252.4l-2 2.1 .2 .2zM295.2 252.4l.2 .3-2 2z"/>
<path d="M296.1 252.4l-1.8 2.3 2-2zM296.1 252.4l-1.8 2.3-.2-.2z"/>
<path d="M198.9 260.4l-2 2.1 .2 .2zM198.9 260.4l.2 .3-2 2z"/>
<path d="M198.9 268.4l-1.8 2.3 2-2zM198.9 268.4l-1.8 2.3-.2-.2z"/>
<path d="M199.4 260.4l-1.8 2.3 2-2zM199.4 260.4l-1.8 2.3-.2-.2z"/>
<path d="M199.4 260.4l-1.8 2.3 2-2zM199.4 260.4l-1.8 2.3-.2-.2z"/>
<path d="M294.1 262.5l.2 .2 1.8-2.3zM296.1 260.4l.2 .3-2 2z"/>
<path d="M294.1 262.5l.2 .2 1.8-2.3zM296.1 260.4l.2 .3-2 2z"/>
<path d="M294.7 270.5l.2 .2 1.8-2.3zM296.7 268.4l.2 .3-2 2z"/>
<path d="M296.7 260.4l-1.8 2.3 2-2zM296.7 260.4l-1.8 2.3-.2-.2z"/>
</g>
<!-- layer: SECTION POINT -->
<g fill="#000" stroke="#000" stroke-width=".26">
<path d="M250.2 65l1.7-1.7v3.3zM252.7 62.5l-.3 .5zM252.7 67.4l.4 .4zM253.1 67.8l.4 .4zM253.1 62.1l.4-.4zM250.2 231.2l1.7-1.7v3.3zM252.4 233.1l.3 .5zM252.7 228.7l.4-.4zM253.5 227.9l-.4 .4zM253.1 234l.4 .4z"/>
<path d="M255.9 59.3l-.5 .5v1.2zM255.9 59.3v1.7h-.5z"/>
<path d="M251.9 63.3v1.4zM252 63.2l-.1 1.5z"/>
<path d="M251.9 65.2v1.4zM252 65.8v.9z"/>
<path d="M252 63.2v.9l.1-1.1zM252.1 63l-.1 1.1z"/>
<path d="M252 65.8v.9l.1-.3zM252.1 66.4v.5l-.1-.2z"/>
<path d="M252.4 62.8l-.3 .2v.6zM252.4 62.8l-.3 .8z"/>
<path d="M252.1 66.4v.5h.3zM252.1 66.9h.3v.2z"/>
<path d="M252.7 62.5l-.3 .5zM252.7 62.5l.4-.4z"/>
<path d="M252.4 66.9l.3 .5zM252.4 67.1l.3 .3z"/>
<path d="M253.5 61.7l.4-.4zM253.9 61.3l-.4 .5z"/>
<path d="M253.5 68.1l.4 .3zM253.5 68.2l.4 .2v.2z"/>
<path d="M254.3 60.8l-.4 .7zM254.3 60.8v.5l-.4 .2z"/>
<path d="M253.9 68.4v.2l.4 .1zM253.9 68.6l.4 .1v.4z"/>
<path d="M254.3 60.8v.5l.6-1zM254.9 60.3v.8l-.6 .2z"/>
<path d="M254.3 68.7v.4l.6-.3zM254.3 69.1l.6-.3v.8z"/>
<path d="M254.9 60.3v.8l.5-1.3zM255.4 59.8v1.2l-.5 .1z"/>
<path d="M254.9 68.8v.8l.5-.7zM255.4 68.9v1.2l-.5-.5z"/>
<path d="M255.4 68.9v1.2l.5-1.1zM255.9 69v1.6l-.5-.5z"/>
<path d="M251.9 231.5l.1 1.4zM251.9 231.5l.1 1.4z"/>
<path d="M251.9 229.5v1.4zM251.9 229.5l.1 .8z"/>
<path d="M252 232l.1 1.1-.1-.2zM252 232l.1 1.1z"/>
<path d="M252 229.4l.1 .4-.1 .5zM252 229.4l.1 .4v-.6z"/>
<path d="M252.1 232.6l.3 .7-.3-.2zM252.1 232.6l.3 .7z"/>
<path d="M252.1 229.2h.3l-.3 .6zM252.4 229l-.3 .2h.3z"/>
<path d="M252.4 233.1l.3 .5zM252.7 233.6l.4 .4z"/>
<path d="M252.4 229l.3-.2-.3 .4zM252.7 228.7l-.3 .3z"/>
<path d="M253.5 234.3l.4 .5zM253.5 234.3l.4 .5z"/>
<path d="M253.5 227.9l.4-.2zM253.9 227.5l-.4 .4 .4-.2z"/>
<path d="M253.9 234.6l.4 .7zM253.9 234.6l.4 .7v-.4z"/>
<path d="M253.9 227.5h.4l-.4 .2zM253.9 227.5h.4v-.5z"/>
<path d="M254.3 234.9l.6 .9-.6-.5zM254.3 234.9l.6 .9v-.8z"/>
<path d="M254.3 227l.6 .3-.6 .2zM254.3 227l.6 .3v-.8z"/>
<path d="M254.9 235l.5 1.3-.5-.5zM254.9 235l.5 1.3v-1.2z"/>
<path d="M254.9 226.5l.5 .7-.5 .1zM255.4 226l-.5 .5 .5 .7z"/>
<path d="M255.4 235.1l.5 1.7-.5-.5zM255.4 235.1l.5 1.7v-1.6z"/>
<path d="M255.4 226l.5 1.2h-.5zM255.4 226l.5 1.2v-1.7z"/>
</g>
<g fill="none" stroke="#000" stroke-width=".26">
<path d="M255.9 61v-1.7l-5.7 5.7 5.7 5.6M255.9 69v11.7M255.9 215.4v11.8M255.9 225.5l-5.7 5.7 5.7 5.6v-1.6"/>
<circle cx="255.9" cy="64.9" r="4"/>
<circle cx="255.9" cy="231.2" r="4"/>
</g>
<!-- layer: BORDER -->
<g fill="#000" stroke="#000" stroke-width=".26">
<path d="M396.8 22.8l-2.6 7.5-.3-.1zM396.8 22.8l-2.6 7.5z"/>
<path d="M396.5 22.7l-2.6 7.5 2.9-7.4zM396.5 22.7l-2.6 7.5z"/>
</g>
<!-- layer: 0 -->
<path d="M253.6 98.4l-.1 1.4h1.4M263.2 90.9l-9.7 8.9" fill="none" stroke="#000" stroke-width=".26"/>
<text font-size="7.5" x="23.9" y="268.4">Proposed First Floor Addition</text>
<g font-size="4.5">
<text x="23.8" y="18.5">Legend</text>
<text x="254.1" y="66.6">A</text>
<text x="219.4" y="97.9">Bed 4</text>
<text x="269.6" y="100.5">Bed 6</text>
<text x="243" y="119.4">Lobby</text>
<text x="219.4" y="144.9">Bed 5</text>
<text x="243.9" y="144.9">Shower</text>
<text x="269.9" y="144.9">Rumpus</text>
<text x="269.9" y="149.9">Room</text>
<text x="254.1" y="232.6">A</text>
<text x="28.2" y="283.6">MR G &amp; MRS K PHELPS</text>
<text x="143.3" y="283.6">21MORGAN STREET THORNLEIGH NSW 2120</text>
<text x="293.2" y="283.9">1:100</text>
<text x="322.3" y="283.9">4 OF 8</text>
<text x="354.2" y="283.8">7852</text>
<text x="377.5" y="283.8">J</text>
</g>
<text font-size="3.2" x="366" y="283.8">/17</text>
<g font-size="2.6">
<text x="240.8" y="14.8">9780 O/A</text>
<text x="189.9" y="23">55</text>
<text x="237" y="22.8">9670 O/A Frame</text>
<text x="300.7" y="23">55</text>
<text x="32.5" y="25.7">DP</text>
<text x="45.7" y="26">Downpipe</text>
<text x="186.7" y="25.9">Cladding</text>
<text x="297.5" y="25.9">Cladding</text>
<text x="33.3" y="32.3">MH</text>
<text x="45.7" y="32">Manhole</text>
<text x="194.4" y="31">90</text>
<text x="216.1" y="30.9">4025</text>
<text x="235.1" y="30.9">70</text>
<text x="247.3" y="31">2150</text>
<text x="248.9" y="34.8">SW</text>
<text x="263.7" y="30.9">70</text>
<text x="274.9" y="30.9">3175</text>
<text x="296.5" y="31">90</text>
<text x="395.4" y="34.2">T.N.</text>
<text x="29.6" y="37.1">RV</text>
<text x="45.7" y="38.4">Roof Ventilator</text>
<text x="234.7" y="38.9">70</text>
<text x="241.8" y="38.9">1075</text>
<text x="252.5" y="38.9">1075</text>
<text x="263.7" y="38.9">70</text>
<text x="380.9" y="36.5">M.N.</text>
<text x="34.8" y="45.2">s</text>
<text x="45.8" y="45.6">Smoke Detector</text>
<text x="218.3" y="46.5">=</text>
<text x="235.5" y="46.9">70</text>
<text x="243.5" y="42.8">SW</text>
<text x="263.8" y="47">5395</text>
<text x="296.5" y="47">90</text>
<text x="215.6" y="49.4">1570</text>
<text x="217.6" y="53.3">SO</text>
<text x="249.8" y="52">=</text>
<text x="277.2" y="52">=</text>
<text x="247.1" y="54.9">1570</text>
<text x="249.1" y="58.8">SO</text>
<text x="274.8" y="54.9">2170</text>
<text x="276.5" y="58.8">SO</text>
<text x="213.4" y="62.3">SS 0615</text>
<text x="237.5" y="62.3">SS 0615</text>
<text x="272.3" y="62.3">SS 1221</text>
<text x="217.7" y="69">W6</text>
<text x="241.8" y="69">W7</text>
<text x="276.1" y="69">W8</text>
<text x="185.3" y="73.1">DP &amp;</text>
<text x="185.4" y="76">Spreader</text>
<text x="296" y="73.1">DP &amp;</text>
<text x="296.1" y="76">Spreader</text>
<text x="70.6" y="79.2" transform="rotate(-90 70.6 79.2)">55</text>
<text x="73.5" y="82.4" transform="rotate(-90 73.5 82.4)">Cladding</text>
<text x="81.4" y="83.1" transform="rotate(-90 81.4 83.1)">90</text>
<text x="89.4" y="82.9" transform="rotate(-90 89.4 82.9)">90</text>
<text x="97.4" y="83" transform="rotate(-90 97.4 83)">90</text>
<text x="343.3" y="83.4" transform="rotate(-90 343.3 83.4)">755</text>
<text x="357.8" y="83.7" transform="rotate(-90 357.8 83.7)">90</text>
<text x="366.1" y="83.6" transform="rotate(-90 366.1 83.6)">90</text>
<text x="374.1" y="83.4" transform="rotate(-90 374.1 83.4)">90</text>
<text x="382.2" y="83.2" transform="rotate(-90 382.2 83.2)">55</text>
<text x="263.9" y="88.9">Provide</text>
<text x="263.9" y="94.7">handrail</text>
<text x="264" y="91.8">continuous</text>
<text x="89.3" y="100.3" transform="rotate(-90 89.3 100.3)">2275</text>
<text x="93.2" y="98.8" transform="rotate(-90 93.2 98.8)">SW</text>
<text x="322.2" y="100.4">W9</text>
<text x="347.2" y="101.8" transform="rotate(-90 347.2 101.8)">SO</text>
<text x="367.3" y="98.1" transform="rotate(-90 367.3 98.1)">1795</text>
<text x="371.2" y="96.4" transform="rotate(-90 371.2 96.4)">SW</text>
<text x="81.4" y="106.4" transform="rotate(-90 81.4 106.4)">3500</text>
<text x="110.4" y="104" transform="rotate(-90 110.4 104)">=</text>
<text x="113.3" y="106.5" transform="rotate(-90 113.3 106.5)">2170</text>
<text x="117.2" y="104.8" transform="rotate(-90 117.2 104.8)">SO</text>
<text x="184.9" y="103.7">W5</text>
<text x="254.4" y="107">Dn</text>
<text x="336.5" y="105.8" transform="rotate(-90 336.5 105.8)">SS 0615</text>
<text x="343.3" y="103.8" transform="rotate(-90 343.3 103.8)">1570</text>
<text x="375.4" y="103.5" transform="rotate(-90 375.4 103.5)">2900</text>
<text x="97.3" y="111.8" transform="rotate(-90 97.3 111.8)">4570</text>
<text x="180.9" y="108.2" transform="rotate(-90 180.9 108.2)">SS 1021</text>
<text x="263" y="110.5">820</text>
<text x="274.8" y="113.8">2/720</text>
<text x="359.4" y="109.1" transform="rotate(-90 359.4 109.1)">4050</text>
<text x="81.3" y="119.1" transform="rotate(-90 81.3 119.1)">70</text>
<text x="233.5" y="116.7">820</text>
<text x="246" y="115">s</text>
<text x="254.1" y="114.1">RV</text>
<text x="367.4" y="118.1" transform="rotate(-90 367.4 118.1)">2255</text>
<text x="372.8" y="119.3" transform="rotate(-90 372.8 119.3)">70</text>
<text x="89.4" y="123.1" transform="rotate(-90 89.4 123.1)">2295</text>
<text x="253.5" y="125.3">720</text>
<text x="357.6" y="125.4" transform="rotate(-90 357.6 125.4)">70</text>
<text x="365.4" y="125.4" transform="rotate(-90 365.4 125.4)">70</text>
<text x="65.2" y="126.9" transform="rotate(-90 65.2 126.9)">7360 O/A</text>
<text x="73.2" y="130.7" transform="rotate(-90 73.2 130.7)">7250 O/A Frame</text>
<text x="233.5" y="126.3">820</text>
<text x="242.7" y="127.3">MH</text>
<text x="253.1" y="129">Linen</text>
<text x="359.4" y="131.5" transform="rotate(-90 359.4 131.5)">450</text>
<text x="367.4" y="131.5" transform="rotate(-90 367.4 131.5)">450</text>
<text x="383.2" y="126.9" transform="rotate(-90 383.2 126.9)">7250 O/A</text>
<text x="391.2" y="126.9" transform="rotate(-90 391.2 126.9)">7360 O/A</text>
<text x="85.9" y="133.4" transform="rotate(-90 85.9 133.4)">90</text>
<text x="97.4" y="135.9" transform="rotate(-90 97.4 135.9)">90</text>
<text x="242.1" y="135.4">720</text>
<text x="365.1" y="136.2" transform="rotate(-90 365.1 136.2)">90</text>
<text x="81.4" y="142.1" transform="rotate(-90 81.4 142.1)">3500</text>
<text x="110.4" y="139.7" transform="rotate(-90 110.4 139.7)">=</text>
<text x="113.3" y="142.2" transform="rotate(-90 113.3 142.2)">2170</text>
<text x="117.2" y="140.5" transform="rotate(-90 117.2 140.5)">SO</text>
<text x="180.9" y="143.9" transform="rotate(-90 180.9 143.9)">SS 1021</text>
<text x="184.9" y="139.4">W4</text>
<text x="321.4" y="142.7">W10</text>
<text x="347.2" y="143.5" transform="rotate(-90 347.2 143.5)">SO</text>
<text x="375.4" y="139.1" transform="rotate(-90 375.4 139.1)">4100</text>
<text x="89.4" y="147.7" transform="rotate(-90 89.4 147.7)">2410</text>
<text x="336.5" y="148.1" transform="rotate(-90 336.5 148.1)">SS 0615</text>
<text x="343.3" y="145.5" transform="rotate(-90 343.3 145.5)">1570</text>
<text x="367.4" y="147.7" transform="rotate(-90 367.4 147.7)">2410</text>
<text x="81.4" y="161.5" transform="rotate(-90 81.4 161.5)">90</text>
<text x="89.4" y="161.6" transform="rotate(-90 89.4 161.6)">90</text>
<text x="366.1" y="161.6" transform="rotate(-90 366.1 161.6)">90</text>
<text x="374" y="161.9" transform="rotate(-90 374 161.9)">90</text>
<text x="382.2" y="161.8" transform="rotate(-90 382.2 161.8)">55</text>
<text x="69.9" y="165.1" transform="rotate(-90 69.9 165.1)">55</text>
<text x="185.3" y="166">DP &amp;</text>
<text x="296.8" y="166">DP &amp;</text>
<text x="343.3" y="163.8" transform="rotate(-90 343.3 163.8)">755</text>
<text x="72.8" y="168.3" transform="rotate(-90 72.8 168.3)">Cladding</text>
<text x="185.4" y="168.9">Spreader</text>
<text x="296.9" y="168.9">Spreader</text>
<text x="214.5" y="178.4">W3</text>
<text x="254.2" y="178.4">W2</text>
<text x="277.3" y="178.4">W1</text>
<text x="210.3" y="185.5">SS 0615</text>
<text x="250.5" y="185.5">SS 0909</text>
<text x="274.1" y="185.5">SS 1221</text>
<text x="250.4" y="188.4">Obscure</text>
<text x="250.6" y="191.4">Toughened</text>
<text x="0" y="194.3">ector - Existing</text>
<text x="259.3" y="200.8">90</text>
<text x="277.2" y="201.5">=</text>
<text x="199.9" y="204.5">1030</text>
<text x="212.9" y="204.4">1570</text>
<text x="214.8" y="208.3">SO</text>
<text x="253.1" y="204.4">970</text>
<text x="253.9" y="208.3">SO</text>
<text x="274.8" y="204.4">2170</text>
<text x="276.5" y="208.3">SO</text>
<text x="257.5" y="212.2">90 Wall</text>
<text x="235" y="244.4">70</text>
<text x="242.1" y="244.5">920</text>
<text x="247.9" y="240.7">70</text>
<text x="252" y="244.5">1160</text>
<text x="263.8" y="244.4">70</text>
<text x="194.2" y="252.5">90</text>
<text x="216.1" y="252.5">4025</text>
<text x="234.7" y="252.5">90</text>
<text x="247.3" y="252.5">2110</text>
<text x="264.1" y="252.5">90</text>
<text x="274.9" y="252.4">3175</text>
<text x="296.7" y="252.5">90</text>
<text x="186.5" y="263.6">Cladding</text>
<text x="189.7" y="260.7">55</text>
<text x="237" y="260.3">9670 O/A Frame</text>
<text x="297.2" y="263.7">Cladding</text>
<text x="300.4" y="260.8">55</text>
<text x="240.8" y="268.3">9780 O/A</text>
<text x="19.6" y="283.8">FOR:</text>
<text x="137.2" y="283.6">AT:</text>
<text x="282.9" y="283.9">SCALE:</text>
<text x="311.5" y="283.9">SHEET:</text>
<text x="340.7" y="283.9">JOB NO:</text>
</g>
<g font-size="2.2">
<text x="241.5" y="87.6">8</text>
<text x="248.6" y="87.6">9</text>
<text x="250.9" y="87.6">10</text>
<text x="258.2" y="87.6">11</text>
<text x="241.5" y="95.7">7</text>
<text x="258.2" y="95.8">12</text>
<text x="241.4" y="100.5">5</text>
<text x="241.4" y="98.1">6</text>
<text x="258.2" y="98.1">13</text>
<text x="258.2" y="100.5">14</text>
<text x="241.4" y="107.7">2</text>
<text x="241.5" y="105.3">3</text>
<text x="241.5" y="102.9">4</text>
<text x="258.2" y="102.9">15</text>
<text x="258.2" y="105.4">16</text>
</g>
</svg>
